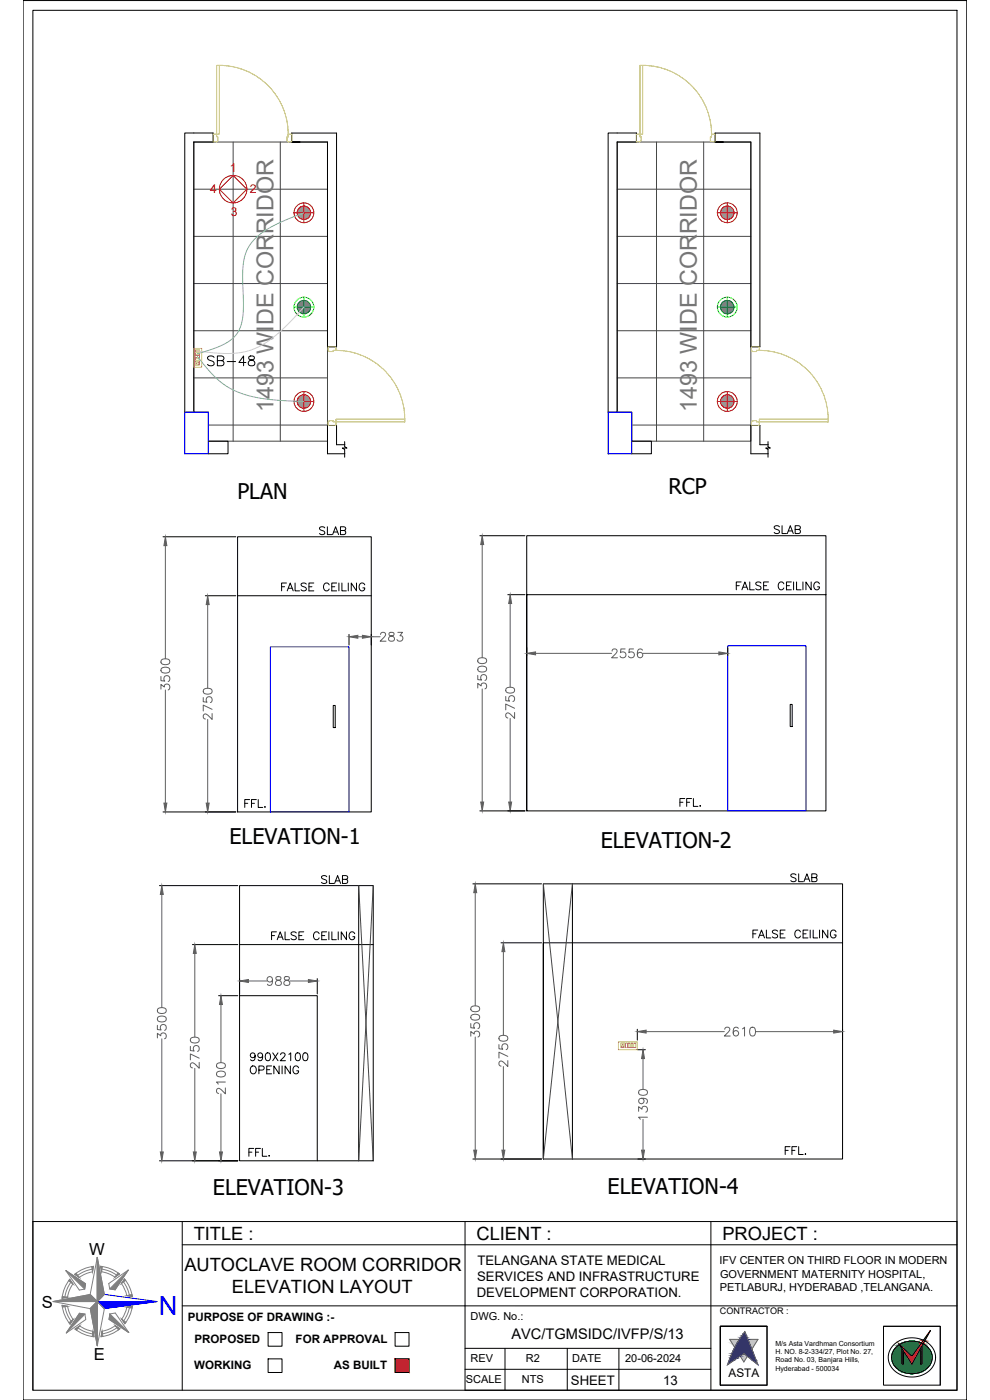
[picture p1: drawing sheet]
<svg xmlns="http://www.w3.org/2000/svg" width="297mm" height="420mm" viewBox="0 0 297 420" stroke-linecap="round" stroke-linejoin="round" font-family="sans-serif">
<!-- layer: ELE-LIGHTING WIRING -->
<g fill="none" stroke="#454545" stroke-width=".3">
<path d="M58.2 42.6h40.1v89.8h-35.8v-8.7h-4.3zM58.2 56.8h40.1M70 42.6v89.8M84.1 42.6v89.8M185.2 42.6h40.1v89.8h-35.8v-8.7h-4.3zM185.2 56.8h40.1M197 42.6v89.8M211.1 42.6v89.8M58.2 70.9h40.1M185.2 70.9h40.1M58.2 85.1h40.1M58.2 99.3h40.1"/>
<path d="M185.2 85.1h40.1M185.2 99.3h40.1M58.2 113.4h40.1M185.2 113.4h40.1M62.5 127.6h35.8M189.5 127.6h35.8"/>
</g>
<!-- layer: walls -->
<path d="M58.2 39.9h5.7v2.7h-5.7v81.1M87.5 39.9v2.7M101 39.9v64.2h-2.7v-61.5h-10.8h2.5M185.2 39.9h5.8v2.7h-5.8v81.1M214.6 39.9v2.7M228 39.9v64.2h-2.7v-61.5h-10.7h2.4M101 133.5v-5.8h-2.7v8.5M228 133.5v-5.8h-2.7v8.5" fill="none" stroke="#000" stroke-width=".3"/>
<!-- layer: col -->
<path d="M55.4 123.7h7.1v12.5h-7.1zM182.5 123.7h7v12.5h-7z" fill="none" stroke="#00f" stroke-width=".35"/>
<!-- layer: wall -->
<path d="M62.5 132.4h5.9v3.8h-5.9M189.5 132.4h5.9v3.8h-5.9" fill="none" stroke="#000" stroke-width=".3"/>
<!-- layer: ELE-4M UPS P.SB -->
<path d="M58.2 104.6h2.3v5.6h-2.3zM58.6 107.5h1.3v.6h-1.3zM58.6 106.7h1.3v.6h-1.3zM58.6 105.9h1.3v.6h-1.3zM58.6 105h1.3v.7h-1.3zM185.6 312.7h5.6v2.3h-5.6zM187.7 313.1h.6v1.3h-.6zM188.5 313.1h.6v1.3h-.6zM189.3 313.1h.6v1.3h-.6zM190.1 313.1h.6v1.3h-.6z" fill="none" stroke="#ffbf00" stroke-width=".3"/>
<!-- layer: ELE-4M RAW P.SB -->
<path d="M58.6 108.4h1.3v1.1h-1.3zM186.3 313.1h1v1.3h-1zM186.4 314l.2 .1zM186.7 313.4l.1 .2zM187 314h.1" fill="none" stroke="#ffbf00" stroke-width=".3"/>
<!-- layer: ELE-12W LED -->
<g fill="none" stroke="#f00" stroke-width=".3">
<path d="M88.2 63.9h6M91.2 60.9v5.9M215.2 63.9h6M218.2 60.9v5.9M91.2 117.5v6M218.2 117.5v6M88.2 120.5h6M215.2 120.5h6"/>
<circle cx="91.2" cy="63.9" r="2.02"/>
<circle cx="91.2" cy="63.9" r="2.98"/>
<circle cx="218.2" cy="63.9" r="2.02"/>
<circle cx="218.2" cy="63.9" r="2.98"/>
<circle cx="91.2" cy="120.5" r="2.02"/>
<circle cx="91.2" cy="120.5" r="2.98"/>
<circle cx="218.2" cy="120.5" r="2.02"/>
<circle cx="218.2" cy="120.5" r="2.98"/>
</g>
<g fill="none" stroke="#989898" stroke-width=".3">
<path d="M89.2 63.8l2.1 2.1M89.2 63.9l2 2M89.2 63.7l2.2 2.2M89.2 64l1.8 1.9M89.2 63.6l2.3 2.3M89.2 64.1l1.7 1.8M89.2 63.5l2.3 2.3M89.2 64.2l1.6 1.6M89.2 63.4l2.4 2.4M89.2 63.3l2.5 2.5M89.2 64.4l1.5 1.4M89.3 63.2l2.5 2.6"/>
<path d="M89.3 64.5l1.2 1.3M89.3 63.2l2.6 2.6M89.3 63.1l2.7 2.6M89.3 63l2.7 2.7M89.3 64.7l1 1M89.4 62.9l2.7 2.8M89.4 62.9l2.8 2.7M89.5 62.8l2.7 2.8M89.5 64.9l.6 .7M89.5 62.7l2.8 2.8M89.5 62.7l2.9 2.8M89.6 62.6l2.8 2.9"/>
<path d="M89.6 62.6l2.9 2.8M89.7 62.5l2.9 2.8M89.8 62.4l2.8 2.9M89.8 62.3l2.9 2.9M89.9 62.3l2.8 2.8M90 62.3l2.8 2.8M90 62.2l2.8 2.8M90.1 62.2l2.8 2.8M90.1 62.1l2.8 2.8M90.2 62.1l2.8 2.7M90.3 62.1l2.7 2.7M90.4 62l2.6 2.7"/>
<path d="M90.4 62l2.7 2.6M90.5 62l2.6 2.5M90.6 61.9l2.5 2.6M90.7 61.9l2.4 2.5M90.8 61.9l2.4 2.4M90.8 61.9l2.4 2.3M90.9 61.9l2.3 2.2M91 61.8l2.2 2.2M91.1 61.8l2.1 2.1M91.2 61.8l2 2M91.4 61.8l1.8 1.9M91.5 61.9l1.7 1.7"/>
<path d="M91.6 61.9l1.6 1.5M91.7 61.9l1.4 1.4M91.9 62l1.2 1.1M92.1 62.1l.9 .8M92.4 62.2l.4 .5M216.2 63.8l2.1 2.1M216.2 63.9l2 2M216.2 63.7l2.2 2.2M216.2 64l1.9 1.9M216.2 63.6l2.3 2.3M216.2 64.1l1.8 1.8M216.2 63.5l2.4 2.3"/>
<path d="M216.2 64.2l1.6 1.6M216.2 63.4l2.5 2.4M216.3 63.3l2.4 2.5M216.3 64.4l1.4 1.4M216.3 63.2l2.5 2.6M216.3 64.5l1.2 1.3M216.3 63.2l2.6 2.6M216.3 63.1l2.7 2.6M216.4 63l2.7 2.7M216.4 64.7l1 1M216.4 62.9l2.7 2.8M216.4 62.9l2.8 2.7"/>
<path d="M216.5 62.8l2.8 2.8M216.5 64.9l.6 .7M216.6 62.6l2.9 2.9M216.7 62.6l2.8 2.8M216.7 62.5l2.9 2.9M216.8 62.5l2.8 2.8M216.8 62.4l2.9 2.9M216.9 62.3l2.8 2.9M216.9 62.3l2.9 2.8M217 62.3l2.8 2.8M217.2 62.1l2.7 2.8M217.2 62.1l2.8 2.7"/>
<path d="M217.3 62.1l2.7 2.7M217.4 62l2.7 2.7M217.5 62l2.6 2.6M217.5 62l2.6 2.5M217.6 61.9l2.5 2.6M217.7 61.9l2.5 2.5M217.8 61.9l2.4 2.4M217.9 61.9l2.3 2.3M218 61.9l2.2 2.2M218.1 61.8l2.1 2.2M218.2 61.8l2 2.1M218.3 61.8l1.9 2"/>
<path d="M218.4 61.8l1.8 1.9M218.5 61.9l1.7 1.7M218.6 61.9l1.6 1.5M218.8 61.9l1.4 1.4M218.9 62l1.2 1.1M219.1 62.1l.9 .8M219.4 65.5l-2.8-2.8 2.7 2.8M219.4 62.2l.4 .5M219.9 65l-2.8-2.8 2.8 2.8M89.2 120l2.5 2.4M89.3 119.9l2.5 2.5M89.3 119.8l2.6 2.6"/>
<path d="M89.3 119.7l2.7 2.7M89.3 119.6l2.7 2.7M89.4 119.6l2.7 2.7M89.4 119.5l2.8 2.8M89.5 119.4l2.7 2.8M89.5 119.4l2.8 2.8M89.5 119.3l2.9 2.8M89.6 119.2l2.8 2.9M89.6 119.2l2.9 2.8M89.7 119.1l2.9 2.8M89.8 119l2.8 2.9M89.8 119l2.9 2.8"/>
<path d="M90 118.8l2.8 2.9M90.1 118.8l2.8 2.8M90.1 118.8l2.8 2.7M90.2 118.7l2.8 2.8M90.3 118.7l2.7 2.7M90.4 118.6l2.6 2.7M90.4 118.6l2.7 2.6M90.5 118.6l2.6 2.6M90.6 118.6l2.5 2.5M90.7 118.5l2.4 2.5M90.8 118.5l2.4 2.4M90.8 118.5l2.4 2.3"/>
<path d="M90.9 118.5l2.3 2.2M91 118.5l2.2 2.1M91.1 118.5l2.1 2M91.2 118.5l2 1.9M91.4 118.5l1.8 1.8M91.5 118.5l1.7 1.7M91.6 118.5l1.6 1.6M91.7 118.5l1.4 1.4M91.9 118.6l1.2 1.2M92.1 118.7l.9 .9M92.4 118.9l.4 .4M216.3 120l2.4 2.4"/>
<path d="M216.3 119.9l2.5 2.5M216.3 119.8l2.6 2.6M216.3 119.7l2.7 2.7M216.4 119.6l2.7 2.7M216.4 119.5l2.8 2.8M216.5 119.4l2.8 2.8M216.6 119.2l2.9 2.9M216.7 119.2l2.8 2.8M216.7 119.1l2.9 2.9M216.8 119.1l2.8 2.8M216.8 119l2.9 2.9M216.9 119l2.8 2.8"/>
<path d="M216.9 118.9l2.9 2.9M217 118.9l2.8 2.8M217.2 118.8l2.7 2.7M217.2 118.7l2.8 2.8M217.3 118.7l2.7 2.7M217.4 118.6l2.7 2.7M217.5 118.6l2.6 2.6M217.6 118.6l2.5 2.5M217.7 118.5l2.5 2.5M217.8 118.5l2.4 2.4M217.9 118.5l2.3 2.3M218 118.5l2.2 2.2"/>
<path d="M218.1 118.5l2.1 2.1M218.2 118.5l2 2M218.3 118.5l1.9 1.9M218.4 118.5l1.8 1.8M218.5 118.5l1.7 1.7M218.6 118.5l1.6 1.6M218.8 118.5l1.4 1.4M218.9 118.6l1.2 1.2M219.1 118.7l.9 .9M219.4 118.9l.4 .4M89.2 120.4l2.1 2.1M89.2 120.5l2 2"/>
<path d="M89.2 120.3l2.2 2.2M89.2 120.6l1.8 1.9M89.2 120.2l2.3 2.3M89.2 120.7l1.7 1.8M89.2 120.1l2.3 2.4M89.2 120.9l1.6 1.6M89.2 120l2.4 2.5M89.2 121l1.5 1.4M89.3 121.2l1.2 1.2M89.3 121.3l1 1M89.5 121.6l.6 .6M92.8 121.7l-2.8-2.8 2.7 2.9"/>
<path d="M216.2 120.4l2.1 2.1M216.2 120.5l2 2M216.2 120.3l2.2 2.2M216.2 120.6l1.9 1.9M216.2 120.2l2.3 2.3M216.2 120.7l1.8 1.8M216.2 120.1l2.4 2.4M216.2 120.9l1.6 1.6M216.2 120l2.5 2.5M216.3 121l1.4 1.4M216.3 121.2l1.2 1.2M216.4 121.3l1 1"/>
<path d="M216.5 121.6l.6 .6M219.4 122.1l-2.8-2.8 2.7 2.9M219.9 121.6l-2.8-2.8 2.8 2.9"/>
</g>
<!-- layer: ELE-12W UPS LIGHT -->
<g fill="none" stroke="#0f0" stroke-width=".3">
<path d="M88.2 92.2h6M91.2 89.2v5.9M215.2 92.2h6M218.2 89.2v5.9"/>
<circle cx="91.2" cy="92.2" r="2.02"/>
<circle cx="91.2" cy="92.2" r="2.98"/>
<circle cx="218.2" cy="92.2" r="2.02"/>
<circle cx="218.2" cy="92.2" r="2.98"/>
</g>
<g fill="none" stroke="#808080" stroke-width=".3">
<path d="M89.2 92.1l2.1 2.1M89.2 92.2l2 2M89.2 92l2.2 2.2M89.2 92.3l1.8 1.9M89.2 91.9l2.3 2.3M89.2 92.4l1.7 1.8M89.2 91.8l2.3 2.4M89.2 92.6l1.6 1.6M89.2 91.7l2.4 2.4M89.2 91.6l2.5 2.5M89.2 92.7l1.5 1.4M89.3 91.6l2.5 2.5"/>
<path d="M89.3 92.9l1.2 1.2M89.3 91.5l2.6 2.6M89.3 91.4l2.7 2.6M89.3 91.3l2.7 2.7M89.3 93l1 1M89.4 91.3l2.7 2.7M89.4 91.2l2.8 2.7M89.5 91.1l2.7 2.8M89.5 93.3l.6 .6M89.5 91l2.9 2.8-2.9-2.7M89.6 90.9l2.8 2.9M89.6 90.9l2.9 2.8"/>
<path d="M89.7 90.8l2.8 2.9M89.7 90.8l2.9 2.8M89.8 90.7l2.8 2.9M89.8 90.7l2.9 2.8M89.9 90.6l2.8 2.9M90 90.6l2.8 2.8M90.1 90.5l2.8 2.8-2.9-2.8M90.1 90.4l2.8 2.8M90.2 90.4l2.8 2.7M90.3 90.4l2.7 2.7M90.4 90.3l2.6 2.7M90.4 90.3l2.7 2.6"/>
<path d="M90.5 90.3l2.6 2.5M90.6 90.2l2.5 2.6M90.7 90.2l2.4 2.5M90.8 90.2l2.4 2.4M90.8 90.2l2.4 2.3M90.9 90.2l2.3 2.2M91 90.2l2.2 2.1M91.1 90.2l2.1 2M91.2 90.2l2 1.9M91.4 90.2l1.8 1.8M91.5 90.2l1.7 1.7M91.6 90.2l1.6 1.6"/>
<path d="M91.7 90.2l1.4 1.4M91.9 90.3l1.2 1.2M92.1 90.4l.9 .9M92.4 90.5l.4 .5M216.2 92.1l2.1 2.1M216.2 92.2l2 2M216.2 92l2.2 2.2M216.2 92.3l1.9 1.9M216.2 91.9l2.3 2.3M216.2 92.4l1.8 1.8M216.2 91.8l2.4 2.4M216.2 92.6l1.6 1.6"/>
<path d="M216.2 91.7l2.5 2.4M216.3 91.6l2.4 2.5M216.3 92.7l1.4 1.4M216.3 91.6l2.5 2.5M216.3 92.9l1.2 1.2M216.3 91.5l2.6 2.6M216.3 91.4l2.7 2.6M216.4 91.3l2.7 2.7M216.4 93l1 1M216.4 91.2l2.8 2.7M216.5 91.1l2.8 2.8M216.5 93.3l.6 .6"/>
<path d="M216.6 91l2.8 2.8M216.7 90.9l2.8 2.8-2.9-2.8M216.7 90.8l2.9 2.9M216.8 90.8l2.8 2.8M216.9 90.7l2.8 2.8-2.9-2.8M216.9 90.6l2.9 2.9M217 90.6l2.8 2.8M217 90.5l2.9 2.8M217.1 90.5l2.8 2.8M217.2 90.4l2.7 2.8M217.2 90.4l2.8 2.7M217.3 90.4l2.7 2.7"/>
<path d="M217.4 90.3l2.7 2.7M217.5 90.3l2.6 2.6M217.5 90.3l2.6 2.5M217.6 90.2l2.5 2.6M217.7 90.2l2.5 2.5M217.8 90.2l2.4 2.4M217.9 90.2l2.3 2.3M218 90.2l2.2 2.2M218.1 90.2l2.1 2.1M218.2 90.2l2 2M218.3 90.2l1.9 1.9M218.4 90.2l1.8 1.8"/>
<path d="M218.5 90.2l1.7 1.7M218.6 90.2l1.6 1.6M218.8 90.2l1.4 1.4M218.9 90.3l1.2 1.2M219.1 90.4l.9 .9M219.4 90.5l.4 .5"/>
</g>
<!-- layer: ELE-LIGHTING WIRING -->
<path d="M91.2 92.2l-1.7 1.8a40 40 0 0 1-12.9 10.5 26.5 26.5 0 0 1-13.8 1.3l-3.6-.4" fill="none" stroke="#debad0" stroke-width=".3"/>
<path d="M91.2 63.9l-2 .7a33.3 33.3 0 0 0-12.9 7.3 14.5 14.5 0 0 0-3.5 11.3l.2 5.1a21.6 21.6 0 0 1-1.5 11.2 14 14 0 0 1-8.3 5.5l-4 1.2M59.2 107a31.3 31.3 0 0 0 10.5 9.9 42 42 0 0 0 17.8 3.5l3.7 .1" fill="none" stroke="#63d7b6" stroke-width=".3"/>
<!-- layer: 0 -->
<g fill="none" stroke="#000" stroke-width=".3">
<path d="M6.9 .2h283.2v420h-283.2zM9.9 3.1h277.2v414.1h-277.2zM58.2 39.9h-2.8v83.8M87.5 39.9h13.5M185.2 39.9h-2.7v83.8M214.6 39.9h13.4M98.3 136.2h5.2M101 133.5h2.5M103.4 132.5v1.5l.7 .5h-1.4l.7 .4v2.3M225.3 136.2h5.2M228 133.5h2.5M230.4 132.5v1.5l.7 .5h-1.4l.7 .4v2.3"/>
<path d="M48.9 161.1h21.8M61.6 178.8h9.1M71.3 161.1h40.1v82.6h-40.1zM71.3 178.8h40.1M144 160.8h13.5M152.4 178.5h5.1M247.8 178.5h-89.8v64.9h89.8v-82.6h-89.8v82.6M104.7 190.4v3.2M111.4 190.4v3.2M158 194.3v2.5M218.3 194.3v2.5M100 211.7h.6v6.7h-.6z"/>
<path d="M237.1 211.4h.6v6.6h-.6zM48.9 243.7h21.8M144 243.4h13.5M47.8 265.8h23.5M71.9 265.8h40.1v82.6h-40.1zM107.6 265.8v82.6M141.9 265.3h20.6M171.8 265.3v82.5M57.7 283.5h13.6M65.6 298.8h5.7M71.9 298.8h23.3v49.6M71.9 283.5h40.1"/>
<path d="M71.9 293.7v4.6M95.2 293.7v4.6M150.3 283h12.2M252.8 283h-89.8v64.8h89.8v-82.5h-89.8v82.5M191.2 308.9v3.3M191.4 315h2.2M252.8 308.9v3.3M47.8 348.4h23.5M141.9 347.8h20.6M191.4 347.8h2.2M139.5 366.6v50.6h147.6M287.1 366.6h-277.2v50.6"/>
<path d="M230.1 398h-14v17.7h14M265.1 398h17v17.7M216.1 415.6v-17.6h14v17.6"/>
</g>
<!-- layer: DOOR -->
<g fill="none" stroke="#c8c92d" stroke-width=".3">
<path d="M65 19.6h.8v20.7h-.8zM65.8 19.6a20.6 20.6 0 0 1 20.6 21.5M192 19.6h.8v20.7h-.8zM192.8 19.6a20.6 20.6 0 0 1 20.7 21.5M65.3 42.3l-.3 .3h-1.1v-2.3h1.1v.8h.3v1.2M86.2 42.3l.3 .3h1v-2.3h-1v.8h-.4l.1 1.2M192.3 42.3l-.3 .3h-1v-2.3h1v.8h.4l-.1 1.2M213.2 42.3l.3 .3h1.1v-2.3h-1.1v.8h-.4l.1 1.2M98.4 104.1h2.4v1.1h-.8v.3h-1.2l-.4-.3zM100 105.2a20.6 20.6 0 0 1 21.4 20.6M225.5 104.1h2.3v1.1h-.8v.3h-1.2l-.3-.3zM227 105.2a20.6 20.6 0 0 1 21.5 20.6"/>
<path d="M98.5 126.5l.3-.2h1.2v.3h.8v1.1h-2.4zM100.8 125.8h20.6v.8h-20.6zM225.6 126.5l.2-.2h1.2v.3h.8v1.1h-2.3zM227.8 125.8h20.7v.8h-20.7z"/>
</g>
<!-- layer: 0 -->
<path d="M81.1 194.1h23.6v49.6h-23.6zM218.3 193.8h23.5v49.6h-23.5z" fill="none" stroke="#00f" stroke-width=".3"/>
<g fill="none" stroke="#5e5e5e" stroke-width=".3">
<path d="M49.6 163.8v33.9M144.7 163.4v34M48.4 198.1a1.7 1.7 0 0 1 2.5 .4v.2a1.53 1.53 0 0 1-2.6 0zM62.3 181.4v25.1M107.4 191.1h1.3M111.4 191.1h2.6M114.2 190.4l.5-.6 .9 .2a.83 .83 0 0 1-.3 1.2l-1.2 1.2h1.7M116.8 189.9a.53 .53 0 0 0 .3 .9 .95 .95 0 0 1 1.1 .4 .95 .95 0 0 1-.1 1.1l-.9 .1a.76 .76 0 0 1-.7-.8 .76 .76 0 0 1 .8-.7l.5-.1a.53 .53 0 0 0 .3-.9zM119.4 189.8h1.4l-.8 1a.88 .88 0 0 1 .7 1.4 .88 .88 0 0 1-1.6-.3M143.5 197.8a1.69 1.69 0 0 1 2.5 .4v.2a1.53 1.53 0 0 1-2.6 0zM153.1 181.1v25.1M160.7 196.1h22.8"/>
<path d="M183.6 195.4l.5-.6 .9 .2a.83 .83 0 0 1-.2 1.1l-1.3 1.3h1.8M187.6 194.8h-1.3l-.1 1.1a.94 .94 0 0 1 1.4 0 .94 .94 0 0 1-.2 1.4 .94 .94 0 0 1-1.4-.4M190.1 194.8h-1.3l-.1 1.1a.94 .94 0 0 1 1.4 0 .94 .94 0 0 1-.2 1.4 .94 .94 0 0 1-1.3-.4M192.7 195.1a.79 .79 0 0 0-1.1-.2 1.52 1.52 0 0 0 .5 2.5 .82 .82 0 0 0 .8-.8 .82 .82 0 0 0-.8-.8 .82 .82 0 0 0-.9 .7M192.9 196.1h22.8M48.3 206.8v-1.4l1 .8a.88 .88 0 0 1 1.4-.7 .88 .88 0 0 1-.3 1.6M48.3 203v1.3l1.1 .1a.94 .94 0 0 1 0-1.4 .94 .94 0 0 1 1.4 .2 .94 .94 0 0 1-.4 1.3M48.4 200.6a1.7 1.7 0 0 1 2.5 .4v.2a1.53 1.53 0 0 1-2.6 0zM49.6 207.1v33.9M61 209.3v1.3l1.1 .1a.94 .94 0 0 1 0-1.4 .94 .94 0 0 1 1.4 .2 .94 .94 0 0 1-.4 1.4M61.1 206.9a1.69 1.69 0 0 1 2.5 .4v.3a1.53 1.53 0 0 1-2.6 0zM62.3 215.9v25.1"/>
<path d="M63.6 214.1v1.8l-1.2-1.3a.82 .82 0 0 0-1.2-.2l-.2 .9 .6 .5M63.6 212.9l-2.6-1.3v1.8M143.4 206.5v-1.4l1 .8a.88 .88 0 0 1 1.4-.7 .88 .88 0 0 1-.3 1.5M143.4 202.7v1.3l1.1 .1a.94 .94 0 0 1 0-1.4 .94 .94 0 0 1 1.4 .2 .94 .94 0 0 1-.4 1.3M143.5 200.3a1.7 1.7 0 0 1 2.5 .4v.2a1.53 1.53 0 0 1-2.6 0zM144.7 206.8v33.9M151.7 209v1.3l1.2 .1a.94 .94 0 0 1 0-1.4 .94 .94 0 0 1 1.4 .2 .94 .94 0 0 1-.4 1.3M151.9 206.6a1.69 1.69 0 0 1 2.5 .4v.2a1.52 1.52 0 0 1-2.7 0zM153.1 215.6v25.1M154.4 213.8v1.8l-1.3-1.3a.82 .82 0 0 0-1.1-.2l-.3 .9 .7 .5M154.4 212.6l-2.7-1.3v1.8M48.6 268.4v34"/>
<path d="M142.6 267.9v34M58.4 286.1v25.1M74.5 294.4h5.6M81.8 294a.83 .83 0 0 1-1.2 .7 .83 .83 0 0 1-.3-1.3 .83 .83 0 0 1 1.3 .1 1.83 1.83 0 0 1-.6 2.2l-.6-.1-.2-.2M82.9 293.2a.54 .54 0 0 0 .3 .9 .95 .95 0 0 1 1 .4 .95 .95 0 0 1 0 1.1l-.9 .1a.76 .76 0 0 1-.7-.8 .76 .76 0 0 1 .8-.7l.5-.1a.54 .54 0 0 0 .3-.9zM85.4 293.2a.54 .54 0 0 0 .3 .9 .95 .95 0 0 1 1.1 .4 .95 .95 0 0 1-.1 1.1l-.9 .1a.76 .76 0 0 1-.7-.8 .76 .76 0 0 1 .8-.7l.5-.1a.54 .54 0 0 0 .3-.9zM87 294.4h5.5M151 285.6v25.1M47.2 311.5v-1.4l1 .8a.88 .88 0 0 1 1.5-.7 .88 .88 0 0 1-.3 1.6M47.2 307.7v1.3l1.2 .1a.94 .94 0 0 1-.1-1.4 .94 .94 0 0 1 1.4 .2 .94 .94 0 0 1-.3 1.3M47.3 305.3a1.69 1.69 0 0 1 2.6 .4v.2a1.53 1.53 0 0 1-2.7 0zM47.3 302.8a1.7 1.7 0 0 1 2.6 .4v.2a1.53 1.53 0 0 1-2.7 0z"/>
<path d="M48.6 311.8v33.9M57.1 314v1.3l1.2 .1a.94 .94 0 0 1-.1-1.4 .94 .94 0 0 1 1.4 .2 .94 .94 0 0 1-.3 1.3M57.2 311.6a1.69 1.69 0 0 1 2.6 .4v.3a1.53 1.53 0 0 1-2.7 0zM59.8 318.8v1.8l-1.3-1.3a.8 .8 0 0 0-1.3-.1l-.1 .8 .6 .5M59.8 317.6l-2.7-1.3v1.8M65.1 319.3a1.7 1.7 0 0 1 2.5 .4v.2a1.53 1.53 0 0 1-2.6 0zM66.3 301.5v17.4M141.3 311v-1.4l1 .7a.88 .88 0 0 1 1.4-.6 .88 .88 0 0 1-.3 1.5M141.3 307.2v1.2l1.1 .2a.94 .94 0 0 1 0-1.5 .94 .94 0 0 1 1.4 .2 .94 .94 0 0 1-.4 1.4M141.4 304.8a1.69 1.69 0 0 1 2.5 .4v.2a1.53 1.53 0 0 1-2.6 0zM141.4 302.2a1.7 1.7 0 0 1 2.5 .4v.3a1.53 1.53 0 0 1-2.6 0zM142.6 311.2v34"/>
<path d="M149.7 313.5v1.3l1.1 .1a.94 .94 0 0 1 0-1.4 .94 .94 0 0 1 1.4 .1 .94 .94 0 0 1-.3 1.4M149.8 311.1a1.7 1.7 0 0 1 2.6 .4v.2a1.53 1.53 0 0 1-2.7 0zM152.4 318.3v1.8l-1.3-1.3a.82 .82 0 0 0-1.1-.2l-.3 .8 .6 .5M152.4 317l-2.7-1.2v1.7M192.9 317.7v9.2M193.9 309.6h23.4M217.5 308.9l.5-.6 .8 .2a.84 .84 0 0 1-.2 1.2l-1.3 1.2h1.8M221.5 308.7a.76 .76 0 0 0-.7-.4 .76 .76 0 0 0-.7 .5 1.56 1.56 0 0 0 .6 2.1 .82 .82 0 0 0 .9-.7 .82 .82 0 0 0-.7-.9 .82 .82 0 0 0-.9 .7M222.8 308.8l.6-.5v2.6M225.3 308.4a.86 .86 0 0 1 1.3 .4 1.34 1.34 0 0 1-.9 2.1 1.69 1.69 0 0 1-.4-2.5zM226.7 309.6h23.4M58.4 320.6v25.1"/>
<path d="M65.1 321.8a1.7 1.7 0 0 1 2.5 .4v.3a1.53 1.53 0 0 1-2.6 0zM66.3 328.3v17.4M67.6 326.5v1.8l-1.2-1.3a.82 .82 0 0 0-1.2-.2l-.2 .8 .6 .5M67.6 324.7h-2.6l.5 .7M151 320.1v25.1M191.6 333.5v-1.4l1 .8a.88 .88 0 0 1 1.5-.7 .88 .88 0 0 1-.3 1.6M191.7 327.3a1.7 1.7 0 0 1 2.6 .4v.3a1.53 1.53 0 0 1-2.7 0zM192.5 329.6a.83 .83 0 0 1 .7 1.1 .83 .83 0 0 1-1.3 .4 .83 .83 0 0 1 .1-1.4 1.83 1.83 0 0 1 2.3 .7l-.2 .6-.2 .1M192.9 335.9v9.3M194.3 335.3h-2.7l.5 .6"/>
</g>
<g fill="#5e5e5e" stroke="#5e5e5e" stroke-width=".3">
<path d="M49.6 161.1l.5 2.7h-.9z"/>
<path d="M49.2 241h.9l-.5 2.7z"/>
<path d="M62.3 178.8l.5 2.6h-.9z"/>
<path d="M61.9 241h.9l-.5 2.7z"/>
<path d="M104.7 191.1l2.7-.4v.8z"/>
<path d="M108.7 190.7l2.7 .4-2.7 .4z"/>
<path d="M215.7 195.6l2.6 .5-2.6 .4z"/>
<path d="M158 196.1l2.7-.5v.9z"/>
<path d="M153.1 178.5l.4 2.6h-.9z"/>
<path d="M152.6 240.7h.9l-.4 2.7z"/>
<path d="M144.2 240.7h.9l-.4 2.7z"/>
<path d="M144.7 160.8l.4 2.6h-.9z"/>
<path d="M48.6 265.8l.4 2.6h-.9z"/>
<path d="M48.1 345.7h.9l-.4 2.7z"/>
<path d="M58.4 283.5l.5 2.6h-.9z"/>
<path d="M58 345.7h.9l-.5 2.7z"/>
<path d="M66.3 298.8l.4 2.7h-.8z"/>
<path d="M65.9 345.7h.8l-.4 2.7z"/>
<path d="M71.9 294.4l2.6-.4v.9z"/>
<path d="M92.5 294l2.7 .4-2.7 .5z"/>
<path d="M142.6 265.3l.4 2.6h-.9z"/>
<path d="M142.1 345.2h.9l-.4 2.6z"/>
<path d="M151 283l.5 2.6h-.9z"/>
<path d="M150.6 345.2h.9l-.5 2.6z"/>
<path d="M191.2 309.6l2.7-.4v.8z"/>
<path d="M250.1 309.2l2.7 .4-2.7 .4z"/>
<path d="M192.9 315l.5 2.7h-.9z"/>
<path d="M192.5 345.2h.9l-.5 2.6z"/>
</g>
<g fill="none" stroke="#f00" stroke-width=".3">
<path d="M70 52.7l4.1 4.1-4.1 4.1-4.2-4.1z"/>
<circle cx="70" cy="56.8" r="4.1"/>
</g>
<!-- layer: ELE-SOCKET NMBERING -->
<g fill="none" stroke="#000" stroke-width=".3">
<path d="M205.5 239.6h-1.5v2.4M207.5 239.6h-1.5v2.4M208.1 239.6v2.4h1.3M204 240.8h.9M206 240.8h.9M210 241.9h.2zM76.6 316.8a.73 .73 0 0 1-1 .6 .73 .73 0 0 1-.3-1.2 .73 .73 0 0 1 1.1 .1 1.25 1.25 0 0 1-.7 2l-.5-.3M78.8 316.8a.73 .73 0 0 1-1 .6 .73 .73 0 0 1-.3-1.2 .73 .73 0 0 1 1.2 .1 1.25 1.25 0 0 1-.8 2l-.5-.3M79.9 316.1a.77 .77 0 0 1 1.1 .3l.2 .6a1.01 1.01 0 0 1-.9 1.3 1.51 1.51 0 0 1-.4-2.2zM81.5 319.9h-1.5v2.4h1.5M81.8 316l1.6 2.3M83.4 316l-1.6 2.3"/>
<path d="M83.7 319.9v2.4l-1.5-2.4v2.4M84.2 316.5l.4-.5 .7 .1 .2 .3-.3 .8-1.1 1.1h1.6M84.6 319.9v2.4M86.7 316.4l.5-.4v2.3M87.1 319.9v2.4l-1.6-2.4v2.4M88.9 316.1a.77 .77 0 0 1 1.1 .3l.1 .6a1.01 1.01 0 0 1-.9 1.3 1.52 1.52 0 0 1-.3-2.2zM91.2 316.1a.77 .77 0 0 1 1.1 .3l.1 .6a1.01 1.01 0 0 1-.9 1.3 1.51 1.51 0 0 1-.3-2.2zM75.3 320.2a.87 .87 0 0 1 1-.3 .87 .87 0 0 1 .6 .9v.6a.9 .9 0 0 1-.9 .9 .9 .9 0 0 1-.9-.9zM77.7 321.1h1a.62 .62 0 0 0 .6-.6 .62 .62 0 0 0-.6-.6h-1v2.4M80 321h.9M89.6 320.5a.87 .87 0 0 0-1-.6 .87 .87 0 0 0-.7 .9v.6a.85 .85 0 0 0 .8 .9 .85 .85 0 0 0 .9-.9h-.6"/>
</g>
<!-- layer: 0 -->
<path d="M107.6 265.8l4.4 82.6M112 265.8l-4.4 82.6M163 265.3l8.8 82.5M171.8 265.3l-8.8 82.5" fill="none" stroke="#454545" stroke-width=".3"/>
<!-- layer: HATCH -->
<path d="M287.1 366.6v50.6" fill="none" stroke="#000" stroke-width=".3"/>
<!-- layer: TITLE -->
<g fill="none" stroke="#808080" stroke-width=".3">
<path d="M29.2 377.3v13.3v-13.3M15.9 390.6h13.3l-2.1 2.1 2.1-2.1zM18.6 391.7l1.7 .3 .7 2.4 1 1.6-1 1.4a10.6 10.6 0 0 1-2.4-5.7zM19.5 392.2l.5 1.9 1.3 2.4M19.7 381.3l6 4-.3 1.6-1.6 .3zM20.9 384l1 1.3-1.2 2.2-.4 1.8-1.7 .3a10.6 10.6 0 0 1 2.3-5.6zM21.2 384.9l-1 1.7-.7 2.6M22.4 382.4a10.6 10.6 0 0 1 5.7-2.3l-.3 1.6-1.8 .5-2.2 1.2zM22.5 398.9l1.4-1 1.6 .9 2.4 .7 .3 1.7a10.6 10.6 0 0 1-5.7-2.3zM23.4 398.6l1.8 1 2.6 .7M23.8 394.1l1.7 .3 .2 1.6-5.8 4.1zM27.1 388.5l2.1 2.1-2.1-2.1"/>
<path d="M27.1 388.5l-11.2 2.1 11.2 2.1 2.1 11.2 2.1-11.2M27.6 380.9l-1.9 .5-2.4 1.3M30.5 381.7l2.4 .7 1.6 .9 1.3-1a10.6 10.6 0 0 0-5.6-2.3l.3 1.7M30.6 380.9l2.6 .7 1.7 1.1M30.6 399.5l2.4-.7 1.6-1 1.4 1a10.6 10.6 0 0 1-5.7 2.4zM31.3 388.5l-2.1-11.2-2.1 11.2M31.3 388.5l-2.1 2.1v13.3v-13.3l2.1 2.1-2.1-2.1zM32.6 385.2l5.9-4-4 5.9-1.6-.3zM33 394.3l1.6-.2 4 5.8-5.9-3.9zM35.1 398.5l-2.4 1.3-1.9 .5M36.4 385.2l1.1 2 .5 1.6 1.7 .2a10.6 10.6 0 0 0-2.4-5.2l-.9 1.4M37.1 384.7l1 1.7 .8 2.5"/>
<path d="M38.1 392.3l1.6-.2a10.6 10.6 0 0 1-2.2 5.2l-1-1.4 1-1.7zM38.9 392.2l-.5 1.9-1.3 2.3"/>
</g>
<g fill="#808080" stroke="#808080" stroke-width=".3">
<path d="M29.2 377.3l2.1 11.2-2.1 2.1z"/>
<path d="M29.2 390.6v13.3l-2.1-11.2z"/>
<path d="M34.6 397.8l1.4 1-.5 .3z"/>
<path d="M33 394.3l5.6 5.6-5.9-3.9z"/>
<path d="M36.5 395.9l1.3 .9-.4 .5z"/>
<path d="M30.6 399.5l.3 1.6-.6 .1z"/>
<path d="M27.9 399.5l.3 1.7-.5-.1z"/>
<path d="M20.7 396.9l1.3-.9-1 1.4z"/>
<path d="M22.5 398.9l1.4-1-.9 1.3z"/>
<path d="M23.8 394.1l1.7 .3-5.6 5.7z"/>
<path d="M15.9 390.6l11.2-2.1 2.1 2.1z"/>
<path d="M18.6 391.7l1.7 .3-1.6 .3z"/>
<path d="M18.7 389.1l1.6 .2-1.7 .3z"/>
<path d="M38.5 381.2l-4 5.9-1.6-.3z"/>
<path d="M35.4 382l.4 .3-1.3 1z"/>
<path d="M37.3 383.8l.4 .5-1.3 .9z"/>
<path d="M30.2 380l.5 .1-.2 1.6z"/>
<path d="M19.7 381.3l6 4-.3 1.6z"/>
<path d="M27.5 380.1h.6l-.3 1.6z"/>
<path d="M20.9 384l1 1.3-1.3-.9z"/>
<path d="M22.4 382.4l.4-.3 1 1.3z"/>
<path d="M38 388.8l1.6-.3 .1 .5z"/>
<path d="M38 392.3l1.7-.2-.1 .5z"/>
</g>
<path d="M31.3 388.5l15.8 2.1-15.8 2.1" fill="none" stroke="#00f" stroke-width=".3"/>
<path d="M29.2 390.6h17.9l-15.8 2.1z" fill="#00f" stroke="#00f" stroke-width=".3"/>
<!-- layer: MEP_HVAC_TEXT -->
<path d="M54.7 373.6h232.4M54.7 366.6v50.6M213.3 366.6v50.6M54.7 391.9h84.8M139.5 391.9h147.6M139.5 404.7h73.8M139.5 410.9h73.8M151.5 404.7v12.5M170.2 404.7v12.5M185.7 404.7v12.5" fill="none" stroke="#000" stroke-width=".3"/>
<!-- layer: 0.0 -->
<path d="M80.4 399.9h4.2v4.1h-4.2zM118.5 399.9h4.2v4.1h-4.2zM216.1 398h14v17.7h-14zM230.1 398h-14v17.7M265.1 398h17v17.7h-17zM80.4 407.8h4.2v4.1h-4.2zM118.5 407.8h4.2v4.1h-4.2zM268 403.8l1.7-1.4 2.4-.8h2.5l2.4 .6 2 1.4 1.3 1.7 .4 2.1-.5 2.2-.8 1.1-1 1-2.5 1.2-3 .3-2.9-.7-2.1-1.6-.7-1.1-.5-1.2v-2.4l.5-1.3zM268.7 404.5a6.8 6.8 0 0 1 10.7 1.3 4.7 4.7 0 0 1-3.9 6.2 6.3 6.3 0 0 1-7.9-3.8 4.1 4.1 0 0 1 1.1-3.7zM269.7 403.3l3.9 3.7 5.6-7.7-5.6 10.1zM270.6 404.7v4.7h.5v-3.9M276.6 403.9v5.5h-.5v-4.6" fill="none" stroke="#000" stroke-width=".3"/>
<!-- layer: MEP_HVAC_TEXT -->
<path d="M118.5 407.8l4.2 4.1v-4.1zM118.5 407.8l4.2 4.1h-4.2z" fill="#f00" stroke="#f00" stroke-width=".3"/>
<!-- layer: 0.0 -->
<g fill="#000" stroke="#000" stroke-width=".3">
<path d="M276.6 403.9v.8h-.4z"/>
<path d="M270.6 404.8l.5 .7zM270.6 404.8l.5 .7h-.5z"/>
<path d="M270.6 405.5l.5 3.9v-3.9zM270.6 405.5l.5 3.9h-.5z"/>
<path d="M276.2 404.7l.4 .1zM276.2 404.7l.4 .1z"/>
<path d="M276.1 404.8l.5 4.6v-4.6zM276.1 404.8l.5 4.6h-.5z"/>
</g>
<g fill="#139b48" stroke="#139b48" stroke-width=".3">
<path d="M273.5 402.5h.3z"/>
<path d="M273.3 412.2h.6z"/>
<path d="M273.5 402.5h.4zM273.2 402.5h.7z"/>
<path d="M273.2 402.5h.9zM273.2 402.5h.9z"/>
<path d="M273.2 402.5h1zM273 402.5h1.2z"/>
<path d="M273 402.5h1.4zM272.9 402.5h1.5z"/>
<path d="M272.9 402.5l1.6 .1zM272.7 402.6h1.8z"/>
<path d="M272.7 402.6h1.9zM272.6 402.6h2z"/>
<path d="M272.6 402.6h2.2zM272.4 402.6h2.4z"/>
<path d="M272.4 402.6h2.5zM272.3 402.6h2.6z"/>
<path d="M272.3 402.6h2.8zM272.1 402.6h3z"/>
<path d="M272.1 402.6l3.1 .1zM272.1 402.7h3.1z"/>
<path d="M272.1 402.7h3.2zM271.9 402.7h3.4z"/>
<path d="M271.9 402.7h3.5zM271.8 402.7h3.6z"/>
<path d="M271.8 402.7l3.8 .1zM271.6 402.8h4z"/>
<path d="M271.6 402.8h4.1zM271.5 402.8h4.2z"/>
<path d="M271.5 402.8h4.4zM271.4 402.8h4.5z"/>
<path d="M271.4 402.8l4.6 .1zM271.3 402.9h4.7z"/>
<path d="M271.3 402.9h4.8zM271.1 402.9h5z"/>
<path d="M271.1 402.9l5.1 .1zM271 403h5.2z"/>
<path d="M271 403h5.4zM270.8 403h5.6z"/>
<path d="M270.8 403l5.7 .1zM270.8 403.1h5.7z"/>
<path d="M270.8 403.1h5.7zM270.6 403.1h5.8z"/>
<path d="M270.6 403.1h5.8zM270.4 403.3h5.9z"/>
<path d="M270.4 403.3h5.9zM270.1 403.4h6.1z"/>
<path d="M276.9 403.4h.3zM276.9 403.4h.3z"/>
<path d="M270.1 403.4h6.1zM269.9 403.5h6.2z"/>
<path d="M276.9 403.4l.5 .2zM276.9 403.4l.5 .2h-.6z"/>
<path d="M269.8 403.6l.1 .1zM269.6 403.7h.3z"/>
<path d="M276.8 403.6l.8 .1zM276.8 403.6l.8 .1h-.9z"/>
<path d="M269.6 403.7l.4 .1zM269.4 403.8h.6z"/>
<path d="M276.7 403.7l1.1 .2zM276.7 403.7l1.1 .2h-1.1z"/>
<path d="M276.7 403.9h1.2zM276.7 403.9h1.2z"/>
<path d="M269.4 403.8l.7 .2zM269.2 404l.2-.2 .7 .2z"/>
<path d="M276.6 403.9l1.4 .1zM276.6 403.9l1.4 .1z"/>
<path d="M269.2 404l1 .2zM269 404.2l.2-.2 1 .2z"/>
<path d="M276.6 404l1.6 .2zM276.6 404l1.6 .2h-1.6z"/>
<path d="M269 404.2l1.4 .1-.2-.1zM268.9 404.3l.1-.1 1.4 .1z"/>
<path d="M276.6 404.2l1.8 .2-.2-.2zM276.6 404.2l1.8 .2h-1.8z"/>
<path d="M268.9 404.3l1.6 .2-.1-.2zM268.9 404.3l1.6 .2h-1.8z"/>
<path d="M276.6 404.4l2 .1-.2-.1zM276.6 404.4l2 .1h-2z"/>
<path d="M268.7 404.5l1.9 .2-.1-.2zM268.7 404.5l1.9 .2h-2.1z"/>
<path d="M268.5 404.7h2.1zM268.5 404.7h2.1z"/>
<path d="M276.6 404.5l2.1 .2-.1-.2zM276.6 404.5l2.1 .2h-2.1z"/>
<path d="M268.5 404.7l2.1 .2v-.2zM268.5 404.7l2.1 .2h-2.2z"/>
<path d="M276.6 404.7l2.3 .2-.2-.2zM276.6 404.7l2.3 .2h-2.3z"/>
<path d="M268.4 404.9l2.2 .2v-.2zM268.4 404.9l2.2 .2h-2.4z"/>
<path d="M276.6 404.9l2.4 .2-.1-.2zM276.6 404.9l2.4 .2h-2.4z"/>
<path d="M268.2 405.1l2.4 .2v-.2zM268.2 405.1l2.4 .2h-2.5z"/>
<path d="M276.6 405.1l2.5 .2-.1-.2zM276.6 405.1l2.5 .2h-2.5z"/>
<path d="M268.1 405.3l2.5 .2v-.2zM268.1 405.3l2.5 .2h-2.6z"/>
<path d="M276.6 405.3l2.6 .2-.1-.2zM276.6 405.3l2.6 .2h-2.6z"/>
<path d="M268 405.5l2.6 .2v-.2zM268 405.5l2.6 .2h-2.7z"/>
<path d="M276.6 405.5l2.7 .2-.1-.2zM276.6 405.5l2.7 .2h-2.7z"/>
<path d="M267.9 405.7l2.7 .2v-.2zM267.9 405.7l2.7 .2h-2.8z"/>
<path d="M276.6 405.7l2.8 .2-.1-.2zM276.6 405.7l2.8 .2h-2.8z"/>
<path d="M267.8 405.9l2.8 .2v-.2zM267.8 405.9l2.8 .2h-2.9z"/>
<path d="M276.6 405.9l2.9 .2-.1-.2zM276.6 405.9l2.9 .2h-2.9z"/>
<path d="M267.7 406.1l2.9 .2v-.2zM267.7 406.1l2.9 .2h-2.9z"/>
<path d="M276.6 406.1l3 .3-.1-.3zM276.6 406.1l3 .3h-3z"/>
<path d="M267.7 406.3l2.9 .2v-.2zM267.7 406.3l2.9 .2h-3z"/>
<path d="M276.6 406.4l3 .2v-.2zM276.6 406.4l3 .2h-3z"/>
<path d="M267.6 406.5l3 .3v-.3zM267.6 406.5l3 .3h-3z"/>
<path d="M276.6 406.6l3.1 .2-.1-.2zM276.6 406.6l3.1 .2h-3.1z"/>
<path d="M267.6 406.8l3 .2v-.2zM267.6 406.8l3 .2h-3.1z"/>
<path d="M276.6 406.8l3.1 .2v-.2zM276.6 406.8l3.1 .2h-3.1z"/>
<path d="M269.9 403.5l3.7 3.5 2.5-3.5zM269.9 403.5l3.7 3.5z"/>
<path d="M267.5 407l3.1 .2v-.2zM267.5 407l3.1 .2h-3.1z"/>
<path d="M276.6 407l3.1 .2v-.2zM276.6 407l3.1 .2h-3.1z"/>
<path d="M267.5 407.2l3.1 .2v-.2zM267.5 407.2l3.1 .2h-3.1z"/>
<path d="M276.6 407.2l3.1 .3v-.3zM276.6 407.2l3.1 .3h-3.1z"/>
<path d="M267.5 407.4l3.1 .3v-.3zM267.5 407.4l3.1 .3h-3.1z"/>
<path d="M276.6 407.5l3.1 .2v-.2zM276.6 407.5l3.1 .2h-3.1z"/>
<path d="M267.5 407.7l3.1 .2v-.2zM267.5 407.7l3.1 .2h-3z"/>
<path d="M276.6 407.7l3.1 .2v-.2zM276.6 407.7l3.1 .2h-3.1z"/>
<path d="M267.6 407.9l3 .2v-.2zM267.6 407.9l3 .2h-3z"/>
<path d="M276.6 407.9l3 .2 .1-.2zM276.6 407.9l3 .2h-3z"/>
<path d="M267.6 408.1l3 .2v-.2zM267.6 408.1l3 .2h-3z"/>
<path d="M276.6 408.1l3 .3v-.3zM276.6 408.1l3 .3h-3z"/>
<path d="M267.6 408.3l3 .2v-.2zM267.6 408.3l3 .2h-2.9z"/>
<path d="M276.6 408.4l2.9 .2 .1-.2zM276.6 408.4l2.9 .2h-2.9z"/>
<path d="M267.7 408.5l2.9 .2v-.2zM267.7 408.5l2.9 .2h-2.8z"/>
<path d="M276.6 408.6l2.8 .2 .1-.2zM276.6 408.6l2.8 .2h-2.8z"/>
<path d="M267.8 408.7l2.8 .3v-.3zM267.8 408.7l2.8 .3h-2.8z"/>
<path d="M276.6 408.8l2.8 .2v-.2zM276.6 408.8l2.8 .2h-2.8z"/>
<path d="M267.8 409l2.8 .2v-.2zM267.8 409l2.8 .2h-2.7z"/>
<path d="M276.6 409l2.7 .2 .1-.2zM276.6 409l2.7 .2h-2.7z"/>
<path d="M276.1 404.9v4.5zM276.1 404.9v4.5h-2.5z"/>
<path d="M271.1 405.5l2.5 3.9zM271.1 405.5l2.5 3.9h-2.5z"/>
<path d="M267.9 409.2l2.7 .2v-.2zM267.9 409.2l2.7 .2h-2.5z"/>
<path d="M276.6 409.2l2.6 .2 .1-.2zM276.6 409.2l2.6 .2h-2.6z"/>
<path d="M273.6 409.4h2.5zM273.6 409.4h2.5z"/>
<path d="M271.1 409.4h2.5zM271.1 409.4h2.5z"/>
<path d="M268.1 409.4h2.5zM268.1 409.4h2.5z"/>
<path d="M268.1 409.4h11.1zM268.1 409.4h11z"/>
<path d="M268.1 409.4l10.9 .2 .1-.2zM268.1 409.4l10.9 .2h-10.8z"/>
<path d="M268.2 409.6h10.8zM268.2 409.6h10.8z"/>
<path d="M268.2 409.6l10.7 .2 .1-.2zM268.2 409.6l10.7 .2h-10.6z"/>
<path d="M268.3 409.8h10.6zM268.3 409.8h10.6z"/>
<path d="M268.3 409.8l10.5 .2 .1-.2zM268.3 409.8l10.5 .2h-10.3z"/>
<path d="M268.5 410h10.3zM268.5 410h10.2z"/>
<path d="M268.5 410l10.1 .2 .1-.2zM268.5 410l10.1 .2h-10z"/>
<path d="M268.6 410.2h10zM268.6 410.2h10z"/>
<path d="M268.6 410.2h10zM268.6 410.2l9.9 .1z"/>
<path d="M268.8 410.3h9.7zM268.8 410.3l9.6 .1z"/>
<path d="M268.8 410.4h9.6zM268.8 410.4l9.5 .1z"/>
<path d="M268.9 410.5h9.4zM268.9 410.5h9.3z"/>
<path d="M269 410.5h9.2zM269 410.5l9.1 .2z"/>
<path d="M269.1 410.7h9zM269.1 410.7h9z"/>
<path d="M269.2 410.7h8.9zM269.2 410.7l8.7 .1z"/>
<path d="M269.3 410.8h8.6zM269.3 410.8l8.6 .1z"/>
<path d="M269.4 410.9h8.5zM269.4 410.9l8.3 .1z"/>
<path d="M269.5 411h8.2zM269.5 411h8.2z"/>
<path d="M269.6 411h8.1zM269.6 411l7.9 .1z"/>
<path d="M269.7 411.1h7.8zM269.7 411.1l7.8 .1z"/>
<path d="M269.8 411.2h7.7zM269.8 411.2l7.5 .1z"/>
<path d="M269.9 411.3h7.4zM269.9 411.3h7.3z"/>
<path d="M270 411.3h7.2zM270 411.3l7 .1z"/>
<path d="M270.2 411.4h6.8zM270.2 411.4h6.8z"/>
<path d="M270.2 411.4h6.8zM270.2 411.4l6.6 .1z"/>
<path d="M270.4 411.5h6.4zM270.4 411.5h6.4z"/>
<path d="M270.5 411.5h6.3zM270.5 411.5l6.1 .1z"/>
<path d="M270.6 411.6h6zM270.6 411.6l5.9 .1z"/>
<path d="M270.7 411.7h5.8zM270.7 411.7h5.6z"/>
<path d="M270.9 411.7h5.4zM270.9 411.7l5.4 .1z"/>
<path d="M270.9 411.8h5.4zM270.9 411.8h5.2z"/>
<path d="M271.2 411.8h4.9zM271.2 411.8l4.8 .1z"/>
<path d="M271.2 411.9h4.8zM271.2 411.9h4.6z"/>
<path d="M271.4 411.9h4.4zM271.4 411.9h4.4z"/>
<path d="M271.5 411.9h4.3zM271.5 411.9l4 .1z"/>
<path d="M271.7 412h3.8zM271.7 412h3.8z"/>
<path d="M271.7 412h3.8zM271.7 412l3.6 .1z"/>
<path d="M271.9 412.1h3.4zM271.9 412.1h3.3z"/>
<path d="M272 412.1h3.2zM272 412.1h3z"/>
<path d="M272.2 412.1h2.8zM272.2 412.1h2.8z"/>
<path d="M272.3 412.1h2.7zM272.3 412.1l2.4 .1z"/>
<path d="M272.5 412.2h2.2zM272.5 412.2h2.2z"/>
<path d="M272.5 412.2h2.2zM272.5 412.2h2z"/>
<path d="M272.8 412.2h1.7zM272.8 412.2h1.6z"/>
<path d="M272.8 412.2h1.6zM272.8 412.2h1.4z"/>
<path d="M273 412.2h1.2zM273 412.2h1.1z"/>
<path d="M273.1 412.2h1zM273.1 412.2h.8z"/>
<path d="M273.3 412.2h.6zM273.4 412.2h.5z"/>
</g>
<g fill="#ed1f24" stroke="#ed1f24" stroke-width=".3">
<path d="M279.2 399.3l-1.6 2.9h-.5z"/>
<path d="M277.1 402.2h.5z"/>
<path d="M276.5 403.1h.1z"/>
<path d="M276.6 403.1h.5z"/>
<path d="M277.1 402.2l.4 .1zM277.3 402.3h.2z"/>
<path d="M277.1 402.2l.2 .1zM277.1 402.2l.2 .1z"/>
<path d="M277 402.3l.4 .1zM277 402.3l.4 .1z"/>
<path d="M276.9 402.4l.2 .7 .3-.7zM276.9 402.4l.2 .7h-.6z"/>
<path d="M276.5 403.1h.6zM276.5 403.1h.6z"/>
<path d="M276.6 403.1l.4 .1zM276.8 403.2h.2z"/>
<path d="M276.4 403.1l.4 .1zM276.4 403.1l.4 .1z"/>
<path d="M276.3 403.2l.7 .1zM276.3 403.2l.7 .1z"/>
<path d="M276.3 403.3l.5 .2 .2-.2zM276.3 403.3l.5 .2h-.7z"/>
<path d="M276.1 403.5l-1.2 3.5 1.9-3.5zM276.1 403.5l-1.2 3.5h-1.3z"/>
<path d="M269.8 403.5l3.8 3.5zM269.8 403.5l3.8 3.5h-1.5z"/>
<path d="M272.1 407l1.5 2.4zM272.1 407h2.8l-1.3 2.4z"/>
</g>
<!-- layer: 0 -->
<path d="M269.7 403.3l.2 .2z" fill="#ed1f24" stroke="#ed1f24" stroke-width=".3"/>
<g fill="#c7c8ca" stroke="#c7c8ca" stroke-width=".3">
<path d="M220 403.7h.8l-.2 .3z"/>
<path d="M224.4 402h3l-1.4 2.3z"/>
<path d="M222.1 407l1.1-.8 .9 .8z"/>
<path d="M222.1 407h2.1z"/>
<path d="M219 402l2.9 .2 .2-.2zM219 402l2.9 .2h-2.8z"/>
<path d="M219.1 402.2l2.6 .3 .2-.3zM219.1 402.2l2.6 .3h-2.4z"/>
<path d="M219.3 402.5l2.1 .3 .3-.3zM219.3 402.5l2.1 .3h-1.9z"/>
<path d="M219.5 402.8l1.7 .3 .2-.3zM219.5 402.8l1.7 .3h-1.5z"/>
<path d="M219.7 403.1l1.3 .3 .2-.3zM219.7 403.1l1.3 .3h-1.2z"/>
<path d="M219.8 403.4l1 .3 .2-.3zM219.8 403.4l1 .3h-.8z"/>
<path d="M220 403.7l.2 .3h.4zM220.2 404h.4l-.2 .3z"/>
<path d="M224.4 402l.9 2.3h.7zM225.3 404.3h.7l-.4 .6z"/>
<path d="M222.1 407h2.1zM222.1 407h2.1l-1 1.7z"/>
</g>
<path d="M223.5 399.7l3.9 9.9-4.2-3.4-4.9 3.4 2.3-5.5zM222.1 407l1.1 1.7 1-1.7M222.3 402h-3.3l1.4 2.3M224.4 402h3l-1.8 2.9" fill="none" stroke="#636466" stroke-width=".3"/>
<g fill="#293189" stroke="#293189" stroke-width=".3">
<path d="M223.5 399.7l.2 .5h-.6z"/>
<path d="M218.8 408.3h1.4l-1.9 1.3z"/>
<path d="M223.2 406.2h2.9l.8 2.1z"/>
<path d="M223.1 400.2l.8 .6-.2-.6zM223.1 400.2l.8 .6h-1.2z"/>
<path d="M222.7 400.8l1.5 .6-.3-.6zM222.7 400.8l1.5 .6h-2z"/>
<path d="M222.2 401.4l2.2 .6-.2-.6zM222.2 401.4l2.2 .6h-2.5z"/>
<path d="M221.9 402l2.6 .3-.1-.3zM221.9 402l2.6 .3h-2.8z"/>
<path d="M221.7 402.3l2.9 .3-.1-.3zM221.7 402.3l2.9 .3h-3.1z"/>
<path d="M221.5 402.6l3.2 .3-.1-.3zM221.5 402.6l3.2 .3h-3.4z"/>
<path d="M221.3 402.9l3.6 .3-.2-.3zM221.3 402.9l3.6 .3h-3.8z"/>
<path d="M221.1 403.2l3.9 .3-.1-.3zM221.1 403.2l3.9 .3h-4.1z"/>
<path d="M220.9 403.5l4.2 .3-.1-.3zM220.9 403.5l4.2 .3h-4.3z"/>
<path d="M220.8 403.8l4.4 .3-.1-.3zM220.8 403.8l4.4 .3h-4.6z"/>
<path d="M220.6 404.1l4.8 .3-.2-.3zM220.6 404.1l4.8 .3h-5z"/>
<path d="M220.4 404.4l5.1 .3-.1-.3zM220.4 404.4l5.1 .3h-5.2z"/>
<path d="M220.3 404.7l5.3 .3-.1-.3zM220.3 404.7l5.3 .3h-5.5z"/>
<path d="M220.1 405l5.6 .3-.1-.3zM220.1 405l5.6 .3h-5.7z"/>
<path d="M220 405.3l5.9 .3-.2-.3zM220 405.3l5.9 .3h-6.1z"/>
<path d="M219.8 405.6l6.2 .4-.1-.4zM219.8 405.6l6.2 .4h-6.3z"/>
<path d="M219.7 406l6.4 .2-.1-.2zM219.7 406l6.4 .2h-6.5z"/>
<path d="M219.6 406.2h3.6zM219.6 406.2l3.5 .1z"/>
<path d="M219.6 406.3l2.5 .6 1-.6zM219.6 406.3l2.5 .6h-2.8z"/>
<path d="M219.3 406.9l1.9 .7 .9-.7zM219.3 406.9l1.9 .7h-2.2z"/>
<path d="M223.2 406.2l2.6 2.1h1.1zM225.8 408.3h1.1l.5 1.3z"/>
<path d="M219 407.6l1.2 .7 1-.7zM219 407.6l1.2 .7h-1.4z"/>
</g>
<text font-size="7.8" fill="#00f" x="53.2" y="389" transform="rotate(-180 53.2 389)">N</text>
<g font-size="7" fill="#767676">
<text x="82" y="123.7" transform="rotate(-90 82 123.7)">1493 WIDE CORRIDOR</text>
<text x="209.1" y="123.7" transform="rotate(-90 209.1 123.7)">1493 WIDE CORRIDOR</text>
</g>
<text font-size="6.6" x="61" y="111.1">SB-48</text>
<g font-size="6.5">
<text x="71.2" y="149.7">PLAN</text>
<text x="200.6" y="148.2">RCP</text>
<text x="68.8" y="253.4">ELEVATION-1</text>
<text x="180.2" y="254.6">ELEVATION-2</text>
<text x="63.9" y="358.8">ELEVATION-3</text>
<text x="182.3" y="358.5">ELEVATION-4</text>
</g>
<g font-size="5.7">
<text x="83.3" y="178.5">FALSE CEILING</text>
<text x="95.2" y="266.3">SLAB</text>
<text x="236" y="266">SLAB</text>
<text x="80.1" y="283.3">FALSE CEILING</text>
<text x="234.2" y="347.8">FFL.</text>
<text x="73.4" y="348.2">FFL.</text>
</g>
<g font-size="5.5">
<text x="58.1" y="372.1">TITLE :</text>
<text x="143" y="372.1">CLIENT :</text>
<text x="216.7" y="372.1">PROJECT :</text>
<text x="55.3" y="381.4">AUTOCLAVE ROOM CORRIDOR</text>
<text x="69.6" y="388">ELEVATION LAYOUT</text>
</g>
<g font-size="5.3">
<text x="94.5" y="161.6">SLAB</text>
<text x="231.1" y="161.2">SLAB</text>
<text x="219.8" y="178.2">FALSE CEILING</text>
<text x="72.3" y="243.4">FFL.</text>
<text x="224.7" y="282.6">FALSE CEILING</text>
</g>
<g font-size="5">
<text x="26.8" y="376.8">W</text>
<text x="12.6" y="392.5">S</text>
<text x="28.2" y="408.1">E</text>
</g>
<text font-size="4.4" x="153.4" y="401.9">AVC/TGMSIDC/IVFP/S/13</text>
<g font-size="4">
<text x="143.3" y="379.7">TELANGANA STATE MEDICAL</text>
<text x="143" y="389.3">DEVELOPMENT CORPORATION.</text>
<text x="143.2" y="384.5">SERVICES AND INFRASTRUCTURE</text>
<text x="171.3" y="415.7">SHEET</text>
<text x="199" y="415.7">13</text>
</g>
<g font-size="3.6" fill="#f00">
<text x="69" y="51.8">1</text>
<text x="63.1" y="57.8">4</text>
<text x="74.9" y="57.8">2</text>
<text x="69.2" y="64.7">3</text>
</g>
<g font-size="3.5">
<text x="56.3" y="396.4">PURPOSE OF DRAWING :-</text>
<text x="58.4" y="403.2">PROPOSED</text>
<text x="88.7" y="403.2">FOR APPROVAL</text>
<text x="58.3" y="410.8">WORKING</text>
<text x="100.1" y="410.8">AS BUILT</text>
<text x="218.6" y="413.2">ASTA</text>
</g>
<g font-size="3.3">
<text x="215.9" y="379.5">IFV CENTER ON THIRD FLOOR IN MODERN</text>
<text x="216" y="383.4">GOVERNMENT MATERNITY HOSPITAL,</text>
<text x="216" y="387.4">PETLABURJ, HYDERABAD ,TELANGANA.</text>
<text x="141.1" y="396.2">DWG. No.:</text>
<text x="141.2" y="408.7">REV</text>
<text x="157.8" y="408.7">R2</text>
<text x="171.7" y="408.7">DATE</text>
<text x="187.6" y="408.7">20-06-2024</text>
<text x="139.8" y="414.9">SCALE</text>
<text x="156.6" y="414.9">NTS</text>
</g>
<text font-size="2.7" x="216" y="394.3">CONTRACTOR :</text>
<g font-size="2.1">
<text x="232.6" y="406.3">H. NO. 8-2-334/27, Plot No. 27,</text>
<text x="232.7" y="403.8">M/s Asta Vardhman Consortium</text>
<text x="232.6" y="408.9">Road No. 03, Banjara Hills,</text>
<text x="232.6" y="411.4">Hyderabad - 500034</text>
</g>
</svg>
